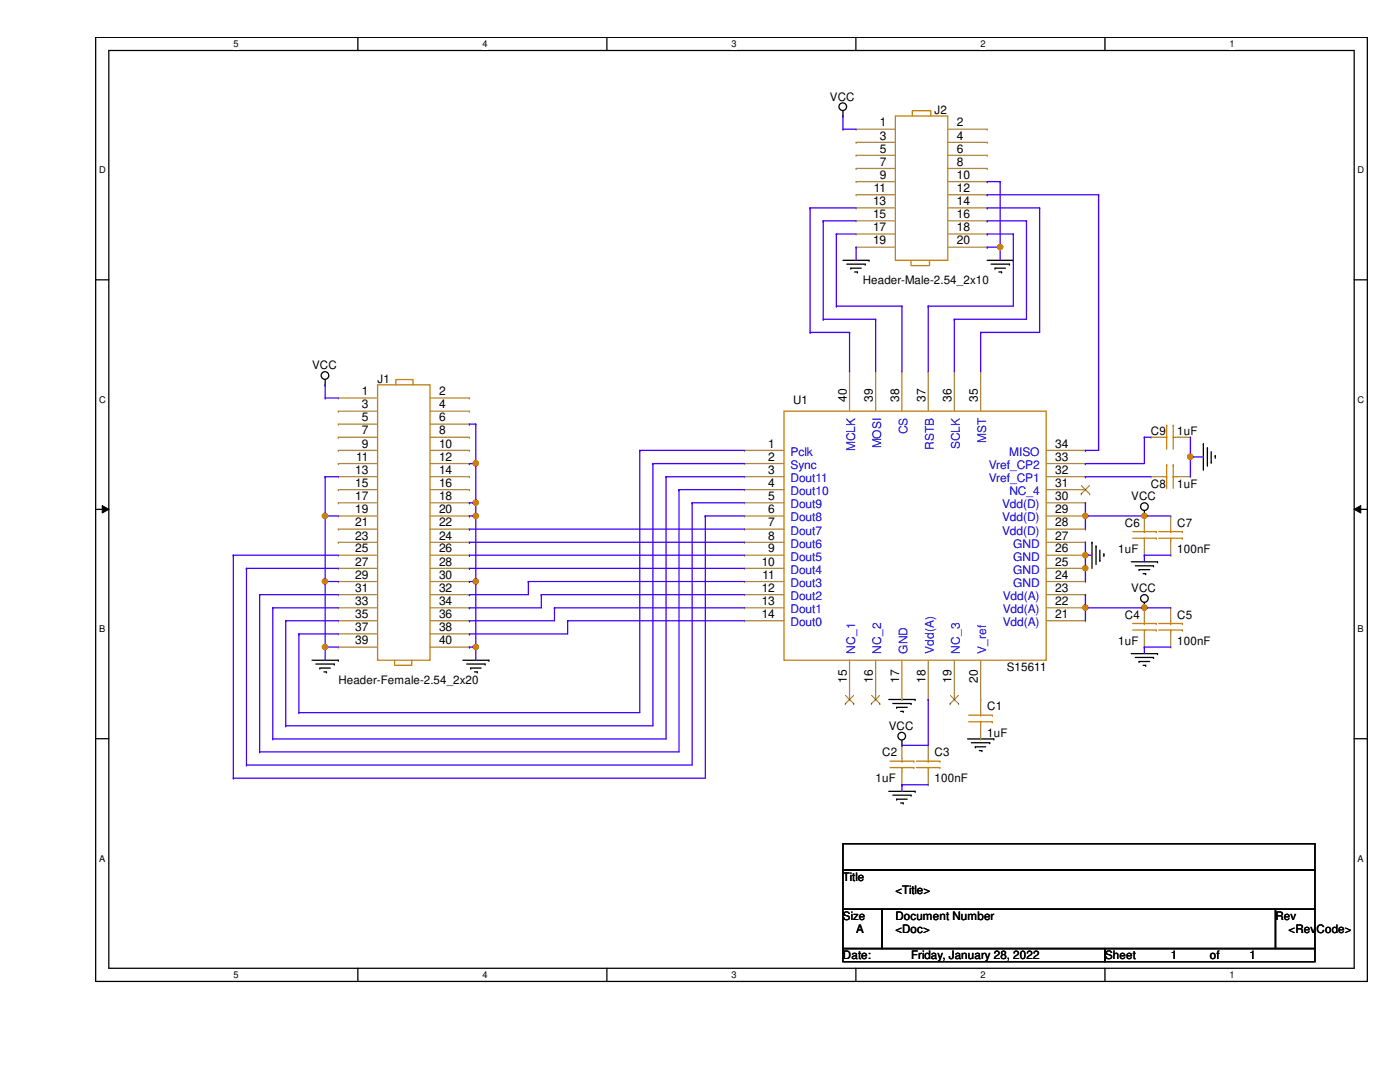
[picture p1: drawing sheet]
<svg xmlns="http://www.w3.org/2000/svg" width="279mm" height="216mm" viewBox="0 0 279 216" stroke-linecap="round" stroke-linejoin="round" font-family="sans-serif">
<path d="M19.1 7.5h253.8v188.3h-253.8zM21.7 10.1h248.6v183.1h-248.6z" fill="none" stroke="#000" stroke-width=".25"/>
<g fill="#fff">
<path d="M46.6 7.7h1v2.1h-1z"/>
<path d="M46.6 193.5h1v2.1h-1z"/>
</g>
<path d="M71.4 7.5v2.6M71.4 193.2v2.6" fill="none" stroke="#000" stroke-width=".25"/>
<g fill="#fff">
<path d="M96.3 7.7h1v2.1h-1z"/>
<path d="M96.3 193.5h1v2.1h-1z"/>
</g>
<path d="M121.1 7.5v2.6M121.1 193.2v2.6" fill="none" stroke="#000" stroke-width=".25"/>
<g fill="#fff">
<path d="M146 7.7h1v2.1h-1z"/>
<path d="M146 193.5h1v2.1h-1z"/>
</g>
<path d="M170.8 7.5v2.6M170.8 193.2v2.6" fill="none" stroke="#000" stroke-width=".25"/>
<g fill="#fff">
<path d="M195.7 7.7h1v2.1h-1z"/>
<path d="M195.7 193.5h1v2.1h-1z"/>
</g>
<path d="M220.5 7.5v2.6M220.5 193.2v2.6" fill="none" stroke="#000" stroke-width=".25"/>
<g fill="#fff">
<path d="M245.4 7.7h1v2.1h-1z"/>
<path d="M245.4 193.5h1v2.1h-1z"/>
<path d="M19.8 32.9h1.3v2.1h-1.3z"/>
<path d="M270.9 32.9h1.3v2.1h-1.3z"/>
<path d="M19.8 78.7h1.3v2.1h-1.3z"/>
<path d="M270.9 78.7h1.3v2.1h-1.3z"/>
</g>
<path d="M19.1 55.8h2.6M270.3 55.8h2.6" fill="none" stroke="#000" stroke-width=".25"/>
<g fill="#fff">
<path d="M19.8 124.5h1.2v2.1h-1.2z"/>
<path d="M270.9 124.5h1.3v2.1h-1.3z"/>
</g>
<path d="M19.1 101.6h2.6M270.3 101.6h2.6" fill="none" stroke="#000" stroke-width=".25"/>
<path d="M20.4 100.9l1.3 .7-1.3 .8zM270.3 101.6l1.3-.7v1.5z" fill="#000"/>
<path d="M20.4 100.9l1.3 .7-1.3 .8zM270.3 101.6l1.3-.7v1.5z" fill="none" stroke="#000" stroke-width=".2"/>
<g fill="#fff">
<path d="M19.8 170.3h1.2v2h-1.2z"/>
<path d="M270.9 170.3h1.3v2h-1.3z"/>
</g>
<g fill="none" stroke="#000" stroke-width=".25">
<path d="M168.2 23.2h.1M168.2 22.1v1.1M168.2 51.9h5.2M169 52.7h3.7M169.8 53.5h.1M169.8 53.5h2.1M170.6 54.3h.5M171.1 54.3h.1M172.7 52.7h.1M173.4 51.9h.1M197 51.9h5.2M197.8 52.7h3.7"/>
<path d="M198.6 53.5h.1M198.6 53.5h2.1M199.3 54.3h.6M199.9 54.3h.1M201.5 52.7h.1M202.2 51.9h.1M64.9 76.8h.1M64.9 75.7v1.1M240.2 88.6h.1M240.2 88.6v5.2M241 89.4h.1M241 89.4v3.6"/>
<path d="M241.7 92.2h.1M241.7 90.1v2.1M242.5 90.9h.1M242.5 90.9v.5M217.9 108.2h.1M217.9 108.2v5.2M218.7 109h.1M218.7 109v3.6M219.5 111.8h.1M219.5 109.8v2M220.3 110.5h.1M220.3 110.5v.5"/>
<path d="M225.8 112.1h5.2M226.6 112.9h3.6M227.3 113.7h.1M227.3 113.7h2.1M228.1 114.5h.5M228.4 103h.1M228.4 101.9v1.1M228.6 114.5h.1M230.2 112.9h.1M231 112.1h.1M62.3 131.7h5.2M63 132.5h3.7"/>
<path d="M63.8 133.3h.1M63.8 133.3h2.1M64.6 134.1h.6M65.2 134.1h.1M66.7 132.5h.1M67.5 131.7h.1M92.4 131.7h5.2M93.1 132.5h3.7M93.9 133.3h.1M93.9 133.3h2.1M94.7 134.1h.6M95.3 134.1h.1"/>
<path d="M96.8 132.5h.1M97.6 131.7h.1M177.4 139.6h5.2M182.6 139.6h.1M225.8 130.4h5.2M226.6 131.2h3.6M227.3 132h.1M227.3 132h2.1M228.1 132.8h.5M228.4 121.3h.1M228.4 120.2v1.1M228.6 132.8h.1"/>
<path d="M230.2 131.2h.1M231 130.4h.1M19.1 147.4h2.6M177.4 157.9h5.2M178.2 140.4h3.6M178.2 158.7h3.6M178.9 141.1h.1M178.9 159.5h.1M178.9 141.1h2.2M178.9 159.5h2.2M179.7 141.9h.6M180 148.7h.1"/>
<path d="M180 147.7v1M180.3 141.9h.1M181.8 140.4h.1M181.8 158.7h.1M182.6 157.9h.1M193.1 147.4h5.2M193.8 148.2h3.7M194.6 149h.1M194.6 149h2.1M195.5 149.8h.5M196 149.8h.1M197.5 148.2h.1"/>
<path d="M198.3 147.4h.1M270.3 147.4h2.6M168.2 168.4h94.2v5.2h-94.2zM168.2 173.6h94.2v7.8h-94.2zM179.7 160.2h.6M180.3 160.2h.1M168.2 181.4h7.9v7.9h-7.9zM168.2 189.3h52.4v2.6h-52.4zM176.1 181.4h78.5v7.9h-78.5zM220.6 189.3h41.8v2.6h-41.8zM254.6 181.4h7.8v7.9h-7.8z"/>
<circle cx="168.2" cy="21.3" r=".76"/>
<circle cx="64.9" cy="74.9" r=".76"/>
<circle cx="228.4" cy="119.4" r=".76"/>
<circle cx="228.4" cy="101.1" r=".76"/>
<circle cx="180" cy="146.9" r=".76"/>
</g>
<g fill="none" stroke="#cc8006" stroke-width=".25">
<path d="M178.7 23.2h10.4v28.7h-10.4zM182.1 23.2v-1.1h3.7v1.1M181.8 51.9v1.1h3.7v-1.1M75.4 76.8h10.4v54.9h-10.4zM79 76.8v-1.1h3.4v1.1M156.5 82h52.3v49.7h-52.3zM232.3 95.1h.5M232.3 87.2h.5M232.8 95.1h.1M232.8 92.8h.1M232.8 87.2h.1M232.8 84.9h.1"/>
<path d="M232.8 84.9v4.7M232.8 92.8v4.7M234.1 92.8h.1M234.1 95.1h.1M234.1 84.9h.1M234.1 87.2h.1M234.1 95.1h.9M234.1 84.9v4.7M234.1 92.8v4.7M234.1 87.2h.9M226.1 107.4h4.7M226.1 106.1h4.7"/>
<path d="M228.4 106.1h.1M228.4 107.4h.1M228.4 105.6v.5M228.4 107.4v.8M230.8 107.4h.1M230.8 106.1h.1M231.3 107.4h4.7M231.3 106.1h4.7M233.6 106.1h.1M233.6 107.4h.1M233.6 105.6v.5M233.6 107.4v.8"/>
<path d="M236 107.4h.1M236 106.1h.1M78.7 131.7v1.1h3.5v-1.1M226.1 125.7h4.7M226.1 124.4h4.7M228.4 124.4h.1M228.4 125.7h.1M228.4 123.9v.5M228.4 125.7v.8M230.8 125.7h.1M230.8 124.4h.1M231.3 125.7h4.7"/>
<path d="M231.3 124.4h4.7M233.6 124.4h.1M233.6 125.7h.1M233.6 123.9v.5M233.6 125.7v.8M236 125.7h.1M236 124.4h.1M177.6 153.2h4.8M177.6 151.9h4.8M180 151.9h.1M180 153.2h.1M180 151.3v.6"/>
<path d="M180 153.2v.8M182.4 153.2h.1M182.4 151.9h.1M182.9 153.2h4.7M182.9 151.9h4.7M185.3 151.9h.1M185.3 153.2h.1M185.3 151.3v.6M185.3 153.2v.8M187.6 153.2h.1M187.6 151.9h.1M193.3 144h4.7"/>
<path d="M193.3 142.7h4.7M195.7 142.7h.1M195.7 144h.1M195.7 142.2v.5M195.7 144v.8M198 144h.1M198 142.7h.1"/>
</g>
<g fill="none" stroke="#a84" stroke-width=".25">
<path d="M170.9 25.8h.1M170.9 28.4h.1M170.9 31h.1M170.9 33.6h.1M170.9 36.2h.1M170.9 38.9h.1M170.9 25.8h7.8M170.9 28.4h7.8M170.9 31h7.8M170.9 33.6h7.8M170.9 36.2h7.8M170.9 38.9h7.8"/>
<path d="M189.1 25.8h7.9M189.1 28.4h7.9M189.1 31h7.9M189.1 33.6h7.9M189.1 36.2h7.9M189.1 38.9h7.9M197 25.8h.1M197 28.4h.1M197 31h.1M197 33.6h.1M197 36.2h.1M197 38.9h.1"/>
<path d="M170.9 41.5h.1M170.9 44.1h.1M170.9 46.7h.1M170.9 49.3h.1M170.9 41.5h7.8M170.9 44.1h7.8M170.9 46.7h7.8M170.9 49.3h7.8M189.1 41.5h7.9M189.1 44.1h7.9M189.1 46.7h7.9M189.1 49.3h7.9"/>
<path d="M197 41.5h.1M197 44.1h.1M197 46.7h.1M197 49.3h.1M67.5 79.4h.1M67.5 79.4h7.9M85.8 79.4h7.9M93.7 79.4h.1M169.5 74.2h.1M169.5 74.2v7.8M174.8 74.2h.1M174.8 74.2v7.8"/>
<path d="M180 74.2h.1M180 74.2v7.8M185.3 74.2h.1M185.3 74.2v7.8M190.5 74.2h.1M190.5 74.2v7.8M195.7 74.2h.1M195.7 74.2v7.8M67.5 82h.1M67.5 84.6h.1M67.5 87.2h.1M67.5 89.9h.1"/>
<path d="M67.5 92.5h.1M67.5 95.1h.1M67.5 97.7h.1M67.5 95.1h7.9M67.5 87.2h7.9M67.5 89.9h7.9M67.5 92.5h7.9M67.5 97.7h7.9M67.5 82h7.9M67.5 84.6h7.9M85.8 95.1h7.9M85.8 87.2h7.9"/>
<path d="M85.8 89.9h7.9M85.8 92.5h7.9M85.8 97.7h7.9M85.8 82h7.9M85.8 84.6h7.9M93.7 82h.1M93.7 84.6h.1M93.7 87.2h.1M93.7 89.9h.1M93.7 92.5h.1M93.7 95.1h.1M93.7 97.7h.1"/>
<path d="M148.6 89.9h.1M148.6 92.5h.1M148.6 95.1h.1M148.6 97.7h.1M148.6 95.1h7.9M148.6 89.9h7.9M148.6 92.5h7.9M148.6 97.7h7.9M208.8 95.1h7.8M208.8 89.9h7.8M208.8 92.5h7.8M208.8 97.7h7.8"/>
<path d="M216.6 97.7h.1M216.6 95.1h.1M216.6 92.5h.1M216.6 89.9h.1M229.7 95.1h.1M229.7 87.2h.1M229.7 95.1h2.6M229.7 87.2h2.6M235 95.1h2.6M235 87.2h2.6M237.6 95.1h.1M237.6 87.2h.1"/>
<path d="M67.5 100.3h.1M67.5 103h.1M67.5 105.6h.1M67.5 108.2h.1M67.5 110.8h.1M67.5 113.4h.1M67.5 116h.1M67.5 118.7h.1M67.5 103h7.9M67.5 100.3h7.9M67.5 105.6h7.9M67.5 108.2h7.9"/>
<path d="M67.5 110.8h7.9M67.5 113.4h7.9M67.5 116h7.9M67.5 118.7h7.9M85.8 103h7.9M85.8 100.3h7.9M85.8 105.6h7.9M85.8 108.2h7.9M85.8 110.8h7.9M85.8 113.4h7.9M85.8 116h7.9M85.8 118.7h7.9"/>
<path d="M93.7 100.3h.1M93.7 103h.1M93.7 105.6h.1M93.7 108.2h.1M93.7 110.8h.1M93.7 113.4h.1M93.7 116h.1M93.7 118.7h.1M148.6 103h.1M148.6 100.3h.1M148.6 105.6h.1M148.6 108.2h.1"/>
<path d="M148.6 110.8h.1M148.6 113.4h.1M148.6 116h.1M148.6 118.7h.1M148.6 103h7.9M148.6 100.3h7.9M148.6 105.6h7.9M148.6 108.2h7.9M148.6 110.8h7.9M148.6 113.4h7.9M148.6 116h7.9M148.6 118.7h7.9"/>
<path d="M208.8 103h7.8M208.8 100.3h7.8M208.8 105.6h7.8M208.8 108.2h7.8M208.8 110.8h7.8M208.8 113.4h7.8M208.8 116h7.8M208.8 118.7h7.8M216.6 118.7h.1M216.6 116h.1M216.6 113.4h.1M216.6 110.8h.1"/>
<path d="M216.6 108.2h.1M216.6 105.6h.1M216.6 103h.1M216.6 100.3h.1M228.4 103h.1M228.4 110.8h.1M228.4 103v2.6M228.4 108.2v2.6M233.6 103h.1M233.6 110.8h.1M233.6 103v2.6M233.6 108.2v2.6"/>
<path d="M67.5 121.3h.1M67.5 123.9h.1M67.5 126.5h.1M67.5 129.1h.1M67.5 121.3h7.9M67.5 123.9h7.9M67.5 126.5h7.9M67.5 129.1h7.9M85.8 121.3h7.9M85.8 123.9h7.9M85.8 126.5h7.9M85.8 129.1h7.9"/>
<path d="M93.7 121.3h.1M93.7 123.9h.1M93.7 126.5h.1M93.7 129.1h.1M148.6 121.3h.1M148.6 123.9h.1M148.6 121.3h7.9M148.6 123.9h7.9M169.5 139.6h.1M169.5 131.7v7.9M174.8 139.6h.1M174.8 131.7v7.9"/>
<path d="M180 139.6h.1M180 131.7v7.9M185.3 139.6h.1M185.3 131.7v7.9M190.5 139.6h.1M190.5 131.7v7.9M195.7 139.6h.1M195.7 131.7v10.5M208.8 121.3h7.8M208.8 123.9h7.8M216.6 123.9h.1M216.6 121.3h.1"/>
<path d="M228.4 121.3h.1M228.4 129.1h.1M228.4 121.3v2.6M228.4 126.5v2.6M233.6 121.3h.1M233.6 129.1h.1M233.6 121.3v2.6M233.6 126.5v2.6M180 148.7h.1M180 156.6h.1M180 148.7v2.6M180 154v2.6"/>
<path d="M185.3 148.7h.1M185.3 156.6h.1M185.3 148.7v2.6M185.3 154v2.6M195.7 147.4h.1M195.7 144.8v2.6"/>
</g>
<g fill="none" stroke="#804000" stroke-width=".2">
<path d="M215.8 98.6h.1M215.8 96.9l1.7 1.7M217.4 96.9l-1.6 1.7M217.5 98.6h.1M168.7 138.8l1.7 1.6M170.3 138.8l-1.6 1.6M173.9 138.8l1.7 1.6M175.6 138.8l-1.7 1.6M189.7 138.8l1.6 1.6M191.3 138.8l-1.7 1.6M168.7 140.4h.1M170.4 140.4h.1"/>
<path d="M173.9 140.4h.1M175.6 140.4h.1M189.6 140.4h.1M191.3 140.4h.1"/>
</g>
<g fill="none" stroke="#4200ff" stroke-width=".25">
<path d="M93.7 105.6h.1M93.7 108.2h.1M93.7 110.8h.1M93.7 113.4h.1M93.7 118.7h.1M93.7 116h.1M93.7 105.6h54.9M93.7 108.2h54.9M93.7 110.8h54.9M93.7 113.4h54.9M93.7 116h1.3M95 116h.1"/>
<path d="M95 116v15.7M105.5 116h.1M105.5 116h43.1M105.5 116v2.7h-11.8M108 118.7h.1M108 118.7h40.6M108 118.7v2.6h-14.3M93.7 121.3h.1M93.7 123.9h.1M93.7 126.5h.1M93.7 129.1h.1M93.7 129.1h1.3"/>
<path d="M95 129.1h.1M110.7 121.3h.1M110.7 121.3h37.9M110.7 121.3v2.6h-17M113.3 123.9h.1M113.3 123.9h35.3M113.3 123.9v2.6h-19.6"/>
</g>
<circle cx="95" cy="129.1" r=".5" fill="#f00"/>
<circle cx="95" cy="129.1" r=".5" fill="none" stroke="#f00" stroke-width=".25"/>
<path d="M93.7 103h.1M93.7 103h1.3M95 103h.1M95 103v13" fill="none" stroke="#4200ff" stroke-width=".25"/>
<circle cx="95" cy="116" r=".5" fill="#f00"/>
<circle cx="95" cy="116" r=".5" fill="none" stroke="#f00" stroke-width=".25"/>
<circle cx="95" cy="102.9" r=".5" fill="#f00"/>
<circle cx="95" cy="102.9" r=".5" fill="none" stroke="#f00" stroke-width=".25"/>
<path d="M93.7 84.6h.1M93.7 92.5h.1M93.7 84.6h1.3M93.7 92.5h1.3M95 84.6h.1M95 92.5h.1M95 84.6v15.7" fill="none" stroke="#4200ff" stroke-width=".25"/>
<circle cx="95" cy="92.5" r=".51" fill="#f00"/>
<circle cx="95" cy="92.5" r=".51" fill="none" stroke="#f00" stroke-width=".25"/>
<path d="M93.7 100.3h.1M93.7 100.3h1.3M95 100.3h.1M95 100.3v2.7" fill="none" stroke="#4200ff" stroke-width=".25"/>
<circle cx="95" cy="100.3" r=".5" fill="#f00"/>
<circle cx="95" cy="100.3" r=".5" fill="none" stroke="#f00" stroke-width=".25"/>
<path d="M64.9 116h.1M64.9 116v15.7M64.9 116h2.6M64.9 129.1h.1M64.9 129.1h2.6" fill="none" stroke="#4200ff" stroke-width=".25"/>
<circle cx="64.9" cy="129.1" r=".5" fill="#f00"/>
<circle cx="64.9" cy="129.1" r=".5" fill="none" stroke="#f00" stroke-width=".25"/>
<path d="M64.9 103h.1M64.9 103h2.6M64.9 103v13" fill="none" stroke="#4200ff" stroke-width=".25"/>
<circle cx="64.9" cy="116" r=".5" fill="#f00"/>
<circle cx="64.9" cy="116" r=".5" fill="none" stroke="#f00" stroke-width=".25"/>
<circle cx="64.9" cy="102.9" r=".5" fill="#f00"/>
<circle cx="64.9" cy="102.9" r=".5" fill="none" stroke="#f00" stroke-width=".25"/>
<g fill="none" stroke="#4200ff" stroke-width=".25">
<path d="M168.2 23.2h.1M168.2 25.8h.1M168.2 23.2v2.6M168.2 25.8h2.7M161.7 41.5h.1M161.7 41.5h9.2M161.7 41.5v24.8M164.3 44.1h.1M164.3 44.1h6.6M164.3 44.1v19.6M166.9 46.7h.1M166.9 46.7h4"/>
<path d="M166.9 46.7v14.4M197 46.7h.1M197 44.1h.1M197 41.5h.1M197 49.3h.1M197 41.5h10.5M197 44.1h7.9M197 46.7h5.2M197 49.3h2.6M199.6 49.3h.1M199.6 49.3v2.6M202.2 46.7h.1"/>
<path d="M202.2 46.7v14.4h-16.9M204.9 44.1h.1M204.9 44.1v19.6h-14.4M207.5 41.5h.1M207.5 41.5v24.8h-11.8M64.9 76.8h.1M64.9 79.4h.1M64.9 76.8v2.6M64.9 79.4h2.6M161.7 66.3h.1M161.7 66.3h7.8M164.3 63.7h.1"/>
<path d="M164.3 63.7h10.5M166.9 61.1h.1M166.9 61.1h13.1M169.5 66.3h.1M169.5 66.3v7.9M174.8 63.7h.1M174.8 63.7v10.5M180 61.1h.1M180 61.1v13.1M185.3 61.1h.1M185.3 61.1v13.1M190.5 63.7h.1"/>
<path d="M190.5 63.7v10.5M195.7 66.3h.1M195.7 66.3v7.9M64.9 95.1h.1M64.9 95.1h2.6M64.9 95.1v7.9M127.7 89.9h.1M127.7 89.9h20.9M127.7 89.9v52.3h-68.1M130.3 92.5h.1M130.3 92.5h18.3M130.3 92.5v52.3h-73.3"/>
<path d="M132.9 95.1h.1M132.9 95.1h15.7M132.9 95.1v52.3h-78.5M135.5 97.7h.1M135.5 97.7h13.1M135.5 97.7v52.3h-83.7M46.6 110.8h.1M46.6 110.8v44.5M46.6 110.8h20.9M49.2 113.4h.1M49.2 113.4v39.3M49.2 113.4h18.3"/>
<path d="M51.8 118.7h.1M51.8 118.7v31.3M51.8 118.7h15.7M138.1 100.3h.1M138.1 100.3h10.5M138.1 100.3v52.4h-88.9M140.8 103h.1M140.8 103h7.8M140.8 103v52.3h-94.2M54.4 121.3h.1M54.4 121.3h13.1M54.4 121.3v26.1"/>
<path d="M57 123.9h.1M57 123.9v20.9M57 123.9h10.5M59.6 126.5h.1M59.6 126.5v15.7M59.6 126.5h7.9M46.6 155.3h.1M49.2 152.7h.1M51.8 150h.1M54.4 147.4h.1M57 144.8h.1M59.6 142.2h.1"/>
</g>
<circle cx="199.6" cy="49.3" r=".5" fill="#f00"/>
<circle cx="199.6" cy="49.3" r=".5" fill="none" stroke="#f00" stroke-width=".25"/>
<path d="M197 36.2h.1M197 36.2h2.6M199.6 36.2h.1M199.6 36.2v13.1M185.3 139.6h.1M185.3 139.6v9.1h-5.3M228.4 121.3h.1M228.4 121.3h5.2M180 156.6h.1M180 148.7h.1M180 156.6v1.3M180 156.6h5.3" fill="none" stroke="#4200ff" stroke-width=".25"/>
<circle cx="228.4" cy="121.2" r=".51" fill="#f00"/>
<circle cx="228.4" cy="121.2" r=".51" fill="none" stroke="#f00" stroke-width=".25"/>
<path d="M216.6 118.7h.1M216.6 118.7v5.2M216.6 121.3h.1M228.4 129.1h.1M228.4 129.1h5.2M228.4 129.1v1.3" fill="none" stroke="#4200ff" stroke-width=".25"/>
<circle cx="216.6" cy="121.2" r=".5" fill="#f00"/>
<circle cx="216.6" cy="121.2" r=".5" fill="none" stroke="#f00" stroke-width=".25"/>
<path d="M216.6 108.2h.1M216.6 108.2v2.6M216.6 121.3h.1M216.6 121.3h11.8" fill="none" stroke="#4200ff" stroke-width=".25"/>
<circle cx="216.6" cy="110.8" r=".5" fill="#f00"/>
<circle cx="216.6" cy="110.8" r=".5" fill="none" stroke="#f00" stroke-width=".25"/>
<path d="M216.6 113.4h.1M216.6 113.4v2.6" fill="none" stroke="#4200ff" stroke-width=".25"/>
<circle cx="216.6" cy="113.4" r=".49" fill="#f00"/>
<circle cx="216.6" cy="113.4" r=".49" fill="none" stroke="#f00" stroke-width=".25"/>
<path d="M216.6 110.8h.1M216.6 100.3h.1M216.6 103h.1M216.6 100.3v5.3M216.6 110.8v2.6M216.6 103h11.8" fill="none" stroke="#4200ff" stroke-width=".25"/>
<circle cx="216.6" cy="102.9" r=".49" fill="#f00"/>
<circle cx="216.6" cy="102.9" r=".49" fill="none" stroke="#f00" stroke-width=".25"/>
<path d="M228.4 103h.1M228.4 103h5.2" fill="none" stroke="#4200ff" stroke-width=".25"/>
<circle cx="228.4" cy="102.9" r=".5" fill="#f00"/>
<circle cx="228.4" cy="102.9" r=".5" fill="none" stroke="#f00" stroke-width=".25"/>
<g fill="none" stroke="#4200ff" stroke-width=".25">
<path d="M197 38.9h.1M197 38.9h22.2M219.2 38.9h.1M219.2 38.9v51h-2.6M216.6 89.9h.1M216.6 95.1h.1M216.6 92.5h.1M216.6 95.1h13.1M228.4 87.2h.1M228.4 87.2v5.3h-11.8M228.4 87.2h1.3M237.6 87.2h.1"/>
<path d="M237.6 87.2v4M216.6 110.8h.1M216.6 110.8h1.3M228.4 110.8h.1M228.4 110.8h5.2M228.4 110.8v1.3"/>
</g>
<circle cx="237.5" cy="91.1" r=".51" fill="#f00"/>
<circle cx="237.5" cy="91.1" r=".51" fill="none" stroke="#f00" stroke-width=".25"/>
<path d="M170.9 49.3h.1M170.9 49.3v2.6M237.6 91.2h.1M237.6 91.2v3.9M237.6 91.2h2.6" fill="none" stroke="#4200ff" stroke-width=".25"/>
<circle cx="95" cy="129.1" r=".5" fill="#f00"/>
<circle cx="95" cy="129.1" r=".5" fill="none" stroke="#f00" stroke-width=".25"/>
<circle cx="95" cy="116" r=".5" fill="#f00"/>
<circle cx="95" cy="116" r=".5" fill="none" stroke="#f00" stroke-width=".25"/>
<circle cx="95" cy="102.9" r=".5" fill="#f00"/>
<circle cx="95" cy="102.9" r=".5" fill="none" stroke="#f00" stroke-width=".25"/>
<circle cx="95" cy="92.5" r=".51" fill="#f00"/>
<circle cx="95" cy="92.5" r=".51" fill="none" stroke="#f00" stroke-width=".25"/>
<circle cx="95" cy="100.3" r=".5" fill="#f00"/>
<circle cx="95" cy="100.3" r=".5" fill="none" stroke="#f00" stroke-width=".25"/>
<circle cx="64.9" cy="129.1" r=".5" fill="#f00"/>
<circle cx="64.9" cy="129.1" r=".5" fill="none" stroke="#f00" stroke-width=".25"/>
<circle cx="64.9" cy="116" r=".5" fill="#f00"/>
<circle cx="64.9" cy="116" r=".5" fill="none" stroke="#f00" stroke-width=".25"/>
<circle cx="64.9" cy="102.9" r=".5" fill="#f00"/>
<circle cx="64.9" cy="102.9" r=".5" fill="none" stroke="#f00" stroke-width=".25"/>
<circle cx="199.6" cy="49.3" r=".5" fill="#f00"/>
<circle cx="199.6" cy="49.3" r=".5" fill="none" stroke="#f00" stroke-width=".25"/>
<circle cx="228.4" cy="121.2" r=".51" fill="#f00"/>
<circle cx="228.4" cy="121.2" r=".51" fill="none" stroke="#f00" stroke-width=".25"/>
<circle cx="216.6" cy="121.2" r=".5" fill="#f00"/>
<circle cx="216.6" cy="121.2" r=".5" fill="none" stroke="#f00" stroke-width=".25"/>
<circle cx="216.6" cy="110.8" r=".5" fill="#f00"/>
<circle cx="216.6" cy="110.8" r=".5" fill="none" stroke="#f00" stroke-width=".25"/>
<circle cx="216.6" cy="113.4" r=".49" fill="#f00"/>
<circle cx="216.6" cy="113.4" r=".49" fill="none" stroke="#f00" stroke-width=".25"/>
<circle cx="216.6" cy="102.9" r=".49" fill="#f00"/>
<circle cx="216.6" cy="102.9" r=".49" fill="none" stroke="#f00" stroke-width=".25"/>
<circle cx="228.4" cy="102.9" r=".5" fill="#f00"/>
<circle cx="228.4" cy="102.9" r=".5" fill="none" stroke="#f00" stroke-width=".25"/>
<circle cx="237.5" cy="91.1" r=".51" fill="#f00"/>
<circle cx="237.5" cy="91.1" r=".51" fill="none" stroke="#f00" stroke-width=".25"/>
<g font-size="2.4">
<text x="175.6" y="25.2">1</text>
<text x="175.6" y="27.9">3</text>
<text x="191" y="25.2">2</text>
<text x="191" y="27.9">4</text>
<text x="175.6" y="30.4">5</text>
<text x="175.6" y="33.1">7</text>
<text x="175.6" y="35.7">9</text>
<text x="191" y="30.4">6</text>
<text x="191" y="33.1">8</text>
<text x="191" y="35.7">10</text>
<text x="174.2" y="40.9">13</text>
<text x="174.4" y="38.3">11</text>
<text x="191" y="38.3">12</text>
<text x="191" y="40.9">14</text>
<text x="174.2" y="43.5">15</text>
<text x="174.2" y="46.1">17</text>
<text x="191" y="43.5">16</text>
<text x="191" y="46.1">18</text>
<text x="174.2" y="48.8">19</text>
<text x="191" y="48.8">20</text>
<text x="72.2" y="78.9">1</text>
<text x="72.2" y="81.5">3</text>
<text x="87.6" y="78.9">2</text>
<text x="87.6" y="81.5">4</text>
<text x="169" y="80.2" transform="rotate(-90 169 80.2)">40</text>
<text x="174.2" y="80.2" transform="rotate(-90 174.2 80.2)">39</text>
<text x="179.5" y="80.2" transform="rotate(-90 179.5 80.2)">38</text>
<text x="184.7" y="80.2" transform="rotate(-90 184.7 80.2)">37</text>
<text x="189.9" y="80.2" transform="rotate(-90 189.9 80.2)">36</text>
<text x="195.2" y="80.2" transform="rotate(-90 195.2 80.2)">35</text>
<text x="72.2" y="84.1">5</text>
<text x="72.2" y="86.7">7</text>
<text x="72.2" y="89.3">9</text>
<text x="87.6" y="84.1">6</text>
<text x="87.6" y="86.7">8</text>
<text x="87.6" y="89.3">10</text>
<text x="153.3" y="89.3">1</text>
<text x="210.6" y="89.3">34</text>
<text x="70.9" y="94.6">13</text>
<text x="71.1" y="91.9">11</text>
<text x="87.6" y="91.9">12</text>
<text x="87.6" y="94.6">14</text>
<text x="153.3" y="91.9">2</text>
<text x="153.3" y="94.6">3</text>
<text x="210.6" y="94.6">32</text>
<text x="210.6" y="91.9">33</text>
<text x="70.9" y="97.2">15</text>
<text x="70.9" y="99.8">17</text>
<text x="87.6" y="97.2">16</text>
<text x="87.6" y="99.8">18</text>
<text x="153.3" y="97.2">4</text>
<text x="153.3" y="99.8">5</text>
<text x="210.6" y="99.8">30</text>
<text x="210.6" y="97.2">31</text>
<text x="70.9" y="102.4">19</text>
<text x="70.9" y="105">21</text>
<text x="70.9" y="107.7">23</text>
<text x="87.6" y="102.4">20</text>
<text x="87.6" y="105">22</text>
<text x="87.6" y="107.7">24</text>
<text x="153.3" y="102.4">6</text>
<text x="153.3" y="105">7</text>
<text x="153.3" y="107.7">8</text>
<text x="210.6" y="107.7">27</text>
<text x="210.6" y="105">28</text>
<text x="210.6" y="102.4">29</text>
<text x="70.9" y="110.2">25</text>
<text x="70.9" y="112.9">27</text>
<text x="87.6" y="110.2">26</text>
<text x="87.6" y="112.9">28</text>
<text x="152" y="112.9">10</text>
<text x="153.3" y="110.2">9</text>
<text x="210.6" y="112.9">25</text>
<text x="210.6" y="110.2">26</text>
<text x="70.9" y="115.5">29</text>
<text x="70.9" y="118.1">31</text>
<text x="87.6" y="115.5">30</text>
<text x="87.6" y="118.1">32</text>
<text x="152" y="118.1">12</text>
<text x="152.2" y="115.5">11</text>
<text x="210.6" y="118.1">23</text>
<text x="210.6" y="115.5">24</text>
<text x="70.9" y="120.7">33</text>
<text x="70.9" y="123.3">35</text>
<text x="70.9" y="125.9">37</text>
<text x="87.6" y="120.7">34</text>
<text x="87.6" y="123.3">36</text>
<text x="87.6" y="125.9">38</text>
<text x="152" y="120.7">13</text>
<text x="152" y="123.3">14</text>
<text x="210.6" y="123.3">21</text>
<text x="210.6" y="120.7">22</text>
<text x="70.9" y="128.6">39</text>
<text x="87.6" y="128.6">40</text>
<text x="169" y="136.3" transform="rotate(-90 169 136.3)">15</text>
<text x="174.2" y="136.3" transform="rotate(-90 174.2 136.3)">16</text>
<text x="179.5" y="136.3" transform="rotate(-90 179.5 136.3)">17</text>
<text x="184.7" y="136.3" transform="rotate(-90 184.7 136.3)">18</text>
<text x="189.9" y="136.3" transform="rotate(-90 189.9 136.3)">19</text>
<text x="195.2" y="136.3" transform="rotate(-90 195.2 136.3)">20</text>
</g>
<g font-size="2.4" fill="#00c">
<text x="175.9" y="89.5" transform="rotate(-90 175.9 89.5)">MOSI</text>
<text x="181.1" y="86.7" transform="rotate(-90 181.1 86.7)">CS</text>
<text x="186.4" y="89.8" transform="rotate(-90 186.4 89.8)">RSTB</text>
<text x="191.6" y="89.7" transform="rotate(-90 191.6 89.7)">SCLK</text>
<text x="196.8" y="88.4" transform="rotate(-90 196.8 88.4)">MST</text>
<text x="157.8" y="91">Pclk</text>
<text x="157.8" y="93.6">Sync</text>
<text x="170.6" y="90" transform="rotate(-90 170.6 90)">MCLK</text>
<text x="197.3" y="93.6">Vref_CP2</text>
<text x="201.4" y="91">MISO</text>
<text x="157.8" y="96.2">Dout11</text>
<text x="157.8" y="98.8">Dout10</text>
<text x="157.8" y="101.4">Dout9</text>
<text x="197.3" y="96.2">Vref_CP1</text>
<text x="200" y="101.4">Vdd(D)</text>
<text x="201.5" y="98.8">NC_4</text>
<text x="157.8" y="104.1">Dout8</text>
<text x="157.8" y="106.7">Dout7</text>
<text x="200" y="106.7">Vdd(D)</text>
<text x="200" y="104.1">Vdd(D)</text>
<text x="157.8" y="109.3">Dout6</text>
<text x="157.8" y="111.9">Dout5</text>
<text x="202.2" y="111.9">GND</text>
<text x="202.2" y="109.3">GND</text>
<text x="157.8" y="114.5">Dout4</text>
<text x="157.8" y="117.1">Dout3</text>
<text x="157.8" y="119.8">Dout2</text>
<text x="200.1" y="119.8">Vdd(A)</text>
<text x="202.2" y="117.1">GND</text>
<text x="202.2" y="114.5">GND</text>
<text x="157.8" y="122.4">Dout1</text>
<text x="157.8" y="125">Dout0</text>
<text x="200.1" y="125">Vdd(A)</text>
<text x="200.1" y="122.4">Vdd(A)</text>
<text x="170.6" y="130.4" transform="rotate(-90 170.6 130.4)">NC_1</text>
<text x="175.9" y="130.4" transform="rotate(-90 175.9 130.4)">NC_2</text>
<text x="181.1" y="130.4" transform="rotate(-90 181.1 130.4)">GND</text>
<text x="186.4" y="130.4" transform="rotate(-90 186.4 130.4)">Vdd(A)</text>
<text x="191.6" y="130.4" transform="rotate(-90 191.6 130.4)">NC_3</text>
<text x="196.8" y="130.4" transform="rotate(-90 196.8 130.4)">V_ref</text>
</g>
<g font-size="2.3">
<text x="165.6" y="20.1">VCC</text>
<text x="186.5" y="22.7">J2</text>
<text x="172.2" y="56.7">Header-Male-2.54_2x10</text>
<text x="62.3" y="73.7">VCC</text>
<text x="75.4" y="76.3">J1</text>
<text x="158.3" y="80.5">U1</text>
<text x="229.7" y="86.8">C9</text>
<text x="235" y="86.8">1uF</text>
<text x="225.8" y="99.9">VCC</text>
<text x="229.7" y="97.3">C8</text>
<text x="235" y="97.3">1uF</text>
<text x="224.5" y="105.1">C6</text>
<text x="234.9" y="105.1">C7</text>
<text x="223.2" y="110.4">1uF</text>
<text x="234.9" y="110.4">100nF</text>
<text x="225.8" y="118.2">VCC</text>
<text x="224.5" y="123.4">C4</text>
<text x="234.9" y="123.4">C5</text>
<text x="223.2" y="128.7">1uF</text>
<text x="234.9" y="128.7">100nF</text>
<text x="67.5" y="136.5">Header-Female-2.54_2x20</text>
<text x="200.9" y="133.9">S15611</text>
<text x="197" y="141.7">C1</text>
<text x="177.4" y="145.7">VCC</text>
<text x="197" y="147">1uF</text>
<text x="176.1" y="150.9">C2</text>
<text x="186.5" y="150.9">C3</text>
<text x="174.8" y="156.1">1uF</text>
<text x="186.5" y="156.1">100nF</text>
<text x="168.2" y="175.8">Title</text>
<text x="178.7" y="178.3">&lt;Title&gt;</text>
<text x="168.2" y="183.6">Size</text>
<text x="178.7" y="183.6">Document Number</text>
<text x="254.6" y="183.6">Rev</text>
<text x="168.2" y="191.4">Date:</text>
<text x="170.9" y="186.2">A</text>
<text x="178.7" y="186.2">&lt;Doc&gt;</text>
<text x="181.8" y="191.4">Friday, January 28, 2022</text>
<text x="220.6" y="191.4">Sheet</text>
<text x="233.6" y="191.4">1</text>
<text x="241.5" y="191.4">of</text>
<text x="249.3" y="191.4">1</text>
<text x="257.2" y="186.2">&lt;RevCode&gt;</text>
</g>
<g font-size="1.9">
<text x="46.6" y="9.4">5</text>
<text x="96.3" y="9.4">4</text>
<text x="146" y="9.4">3</text>
<text x="195.7" y="9.4">2</text>
<text x="245.4" y="9.4">1</text>
<text x="19.8" y="34.6">D</text>
<text x="270.9" y="34.6">D</text>
<text x="19.8" y="80.3">C</text>
<text x="270.9" y="80.3">C</text>
<text x="19.8" y="126.2">B</text>
<text x="270.9" y="126.2">B</text>
<text x="19.8" y="171.9">A</text>
<text x="270.9" y="171.9">A</text>
<text x="46.6" y="195.2">5</text>
<text x="96.3" y="195.2">4</text>
<text x="146" y="195.2">3</text>
<text x="195.7" y="195.2">2</text>
<text x="245.4" y="195.2">1</text>
</g>
</svg>
